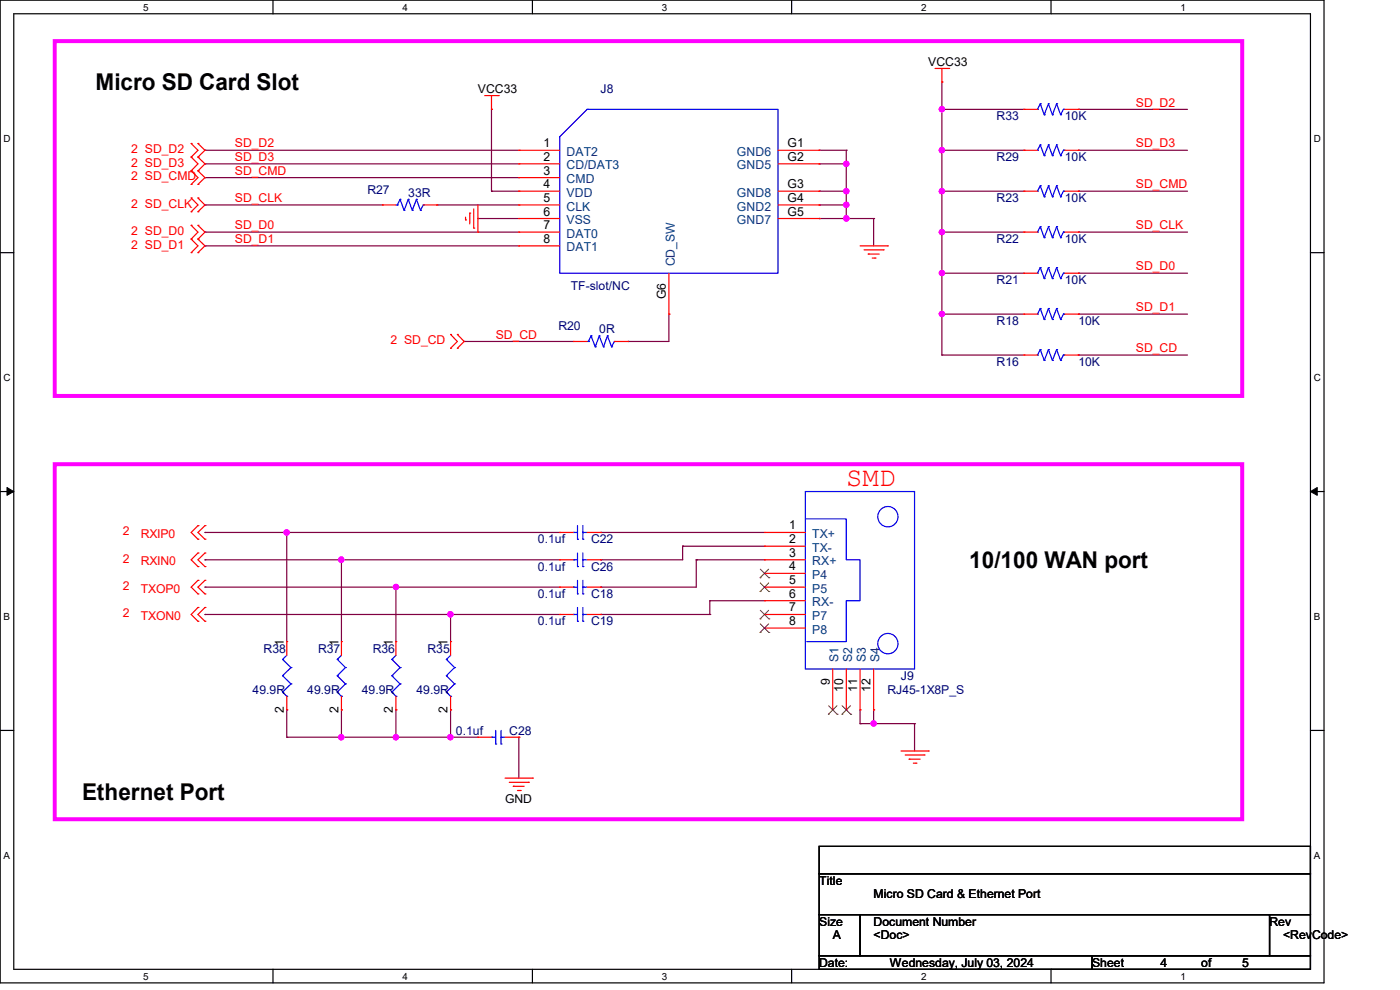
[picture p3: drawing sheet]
<svg xmlns="http://www.w3.org/2000/svg" width="297mm" height="210mm" viewBox="0 0 297 210" stroke-linecap="round" stroke-linejoin="round" font-family="sans-serif">
<g fill="none" stroke="#000" stroke-width=".25">
<path d="M0 0h280.9v208.5h-280.9zM2.9 2.9h275.1v202.7h-275.1zM57.9 0v2.9M112.9 0v2.9M167.9 0v2.9M223 0v2.9M0 53.6h2.9M278 53.6h2.9M0 104.3h2.9M278 104.3h2.9M0 154.9h2.9M278 154.9h2.9"/>
<path d="M57.9 205.6v2.9M112.9 205.6v2.9M167.9 205.6v2.9M223 205.6v2.9"/>
</g>
<path d="M1.5 103.4l1.4 .9-1.4 .8zM278 104.3l1.4-.9v1.7z" fill="#000"/>
<path d="M1.5 103.4l1.4 .9-1.4 .8zM278 104.3l1.4-.9v1.7z" fill="none" stroke="#000" stroke-width=".21"/>
<path d="M11.6 8.7h251.9v75.3h-251.9zM11.6 98.5h251.9v75.3h-251.9z" fill="none" stroke="#f0f" stroke-width=".85"/>
<path d="M199.8 23.2h.1M199.8 31.9h.1M199.8 23.2v8.7M199.8 31.9h17.4M199.8 75.3h.1M199.8 75.3h17.4" fill="none" stroke="#800040" stroke-width=".25"/>
<circle cx="199.8" cy="31.9" r=".56" fill="#f0f"/>
<circle cx="199.8" cy="31.9" r=".56" fill="none" stroke="#f0f" stroke-width=".25"/>
<path d="M199.8 31.9h.1M199.8 31.9v8.7M199.8 40.6h.1M199.8 40.6h17.4" fill="none" stroke="#800040" stroke-width=".25"/>
<circle cx="199.8" cy="40.6" r=".55" fill="#f0f"/>
<circle cx="199.8" cy="40.6" r=".55" fill="none" stroke="#f0f" stroke-width=".25"/>
<path d="M199.8 40.6h.1M199.8 49.2h.1M199.8 40.6v8.6M199.8 49.2h17.4" fill="none" stroke="#800040" stroke-width=".25"/>
<circle cx="199.8" cy="49.2" r=".55" fill="#f0f"/>
<circle cx="199.8" cy="49.2" r=".55" fill="none" stroke="#f0f" stroke-width=".25"/>
<path d="M199.8 49.2h.1M199.8 58h.1M199.8 49.2v8.8M199.8 58h17.4" fill="none" stroke="#800040" stroke-width=".25"/>
<circle cx="199.8" cy="57.9" r=".55" fill="#f0f"/>
<circle cx="199.8" cy="57.9" r=".55" fill="none" stroke="#f0f" stroke-width=".25"/>
<path d="M199.8 58h.1M199.8 58v8.6M199.8 66.6h.1M199.8 66.6h17.4" fill="none" stroke="#800040" stroke-width=".25"/>
<circle cx="199.8" cy="66.6" r=".55" fill="#f0f"/>
<circle cx="199.8" cy="66.6" r=".55" fill="none" stroke="#f0f" stroke-width=".25"/>
<path d="M199.8 17.4h.1M199.8 17.4v5.8M199.8 23.2h.1M199.8 23.2h17.4M199.8 66.6h.1M199.8 66.6v8.7" fill="none" stroke="#800040" stroke-width=".25"/>
<circle cx="199.8" cy="23.2" r=".55" fill="#f0f"/>
<circle cx="199.8" cy="23.2" r=".55" fill="none" stroke="#f0f" stroke-width=".25"/>
<g fill="none" stroke="#800040" stroke-width=".25">
<path d="M43.5 34.8h.1M43.5 37.7h.1M43.5 31.9h.1M43.5 31.9h66.6M43.5 34.8h66.6M43.5 37.7h66.6M104.3 23.2h.1M104.3 23.2v17.4M228.8 23.2h.1M228.8 31.9h.1M228.8 23.2h23.1M228.8 31.9h23.1"/>
<path d="M43.5 43.5h.1M43.5 49.2h.1M43.5 52.2h.1M43.5 49.2h66.6M43.5 43.5h37.6M43.5 52.2h66.6M92.7 43.5h.1M92.7 43.5h17.4M101.4 46.4h.1M101.4 46.4h8.7M104.3 40.6h.1M104.3 40.6h5.8"/>
<path d="M173.8 43.5h.1M173.8 43.5h5.7M228.8 40.6h.1M228.8 49.2h.1M228.8 58h.1M228.8 40.6h23.1M228.8 49.2h23.1M228.8 58h23.1M98.5 72.4h.1M98.5 72.4h23.1M133.2 72.4h.1M141.9 66.6h.1"/>
<path d="M141.9 66.6v5.8h-8.7M228.8 66.6h.1M228.8 75.3h.1M228.8 66.6h23.1M228.8 75.3h23.1"/>
</g>
<circle cx="179.5" cy="43.4" r=".55" fill="#f0f"/>
<circle cx="179.5" cy="43.4" r=".55" fill="none" stroke="#f0f" stroke-width=".25"/>
<path d="M173.8 40.6h.1M173.8 40.6h5.7M185.3 46.4h.1M185.3 46.4v5.8" fill="none" stroke="#800040" stroke-width=".25"/>
<circle cx="179.5" cy="40.6" r=".55" fill="#f0f"/>
<circle cx="179.5" cy="40.6" r=".55" fill="none" stroke="#f0f" stroke-width=".25"/>
<path d="M173.8 34.8h.1M173.8 34.8h5.7M179.5 46.4h.1M179.5 46.4h5.8" fill="none" stroke="#800040" stroke-width=".25"/>
<circle cx="179.5" cy="34.8" r=".55" fill="#f0f"/>
<circle cx="179.5" cy="34.8" r=".55" fill="none" stroke="#f0f" stroke-width=".25"/>
<g fill="none" stroke="#800040" stroke-width=".25">
<path d="M173.8 31.9h.1M173.8 31.9h5.7M179.5 34.8h.1M179.5 31.9h.1M179.5 31.9v14.5h-5.7M173.8 46.4h.1M179.5 43.5h.1M179.5 40.6h.1M127.4 112.9h.1M127.4 112.9h34.8M144.8 115.9h.1M144.8 115.9h17.4"/>
<path d="M147.7 118.7h.1M147.7 118.7h14.5M84 124.5h.1M84 124.5h34.7M95.6 130.3h.1M95.6 130.3h23.1M127.4 124.5h.1M127.4 130.3h.1M127.4 130.3h23.2M127.4 124.5h20.3M150.6 127.4h.1M150.6 127.4h11.6"/>
<path d="M182.5 150.6h.1M182.5 150.6v2.9M194 153.5h.1M194 153.5v5.8"/>
</g>
<circle cx="179.5" cy="46.3" r=".56" fill="#f0f"/>
<circle cx="179.5" cy="46.3" r=".56" fill="none" stroke="#f0f" stroke-width=".25"/>
<path d="M84 156.4h.1M95.6 150.6h.1M95.6 150.6v5.8h-11.6M185.3 153.5h.1M185.3 150.6h.1M185.3 153.5h8.7M185.3 150.6v2.9" fill="none" stroke="#800040" stroke-width=".25"/>
<circle cx="95.5" cy="156.4" r=".55" fill="#f0f"/>
<circle cx="95.5" cy="156.4" r=".55" fill="none" stroke="#f0f" stroke-width=".25"/>
<g fill="none" stroke="#800040" stroke-width=".25">
<path d="M60.8 112.9h.1M60.8 112.9v23.2M72.4 118.7h.1M72.4 118.7v17.4M84 124.5h.1M84 124.5v11.6M95.6 130.3h.1M95.6 130.3v5.8M60.8 150.6h.1M60.8 150.6v5.8M72.4 150.6h.1M72.4 156.4h.1"/>
<path d="M72.4 150.6v5.8M84 150.6h.1M84 150.6v5.8h-11.6M95.6 156.4h.1M95.6 156.4h5.8"/>
</g>
<circle cx="84" cy="156.4" r=".55" fill="#f0f"/>
<circle cx="84" cy="156.4" r=".55" fill="none" stroke="#f0f" stroke-width=".25"/>
<circle cx="72.4" cy="156.4" r=".55" fill="#f0f"/>
<circle cx="72.4" cy="156.4" r=".55" fill="none" stroke="#f0f" stroke-width=".25"/>
<path d="M72.4 118.7h.1M72.4 118.7h46.3M60.8 156.4h.1M60.8 156.4h11.6M110.1 156.4h.1M110.1 156.4v8.7" fill="none" stroke="#800040" stroke-width=".25"/>
<circle cx="72.4" cy="118.7" r=".56" fill="#f0f"/>
<circle cx="72.4" cy="118.7" r=".56" fill="none" stroke="#f0f" stroke-width=".25"/>
<path d="M60.8 112.9h.1M60.8 112.9h57.9" fill="none" stroke="#800040" stroke-width=".25"/>
<circle cx="60.8" cy="112.9" r=".56" fill="#f0f"/>
<circle cx="60.8" cy="112.9" r=".56" fill="none" stroke="#f0f" stroke-width=".25"/>
<path d="M127.4 118.7h.1M144.8 115.9h.1M144.8 115.9v2.8h-17.4M147.7 118.7h.1M147.7 118.7v5.8M150.6 130.3h.1M150.6 127.4v2.9M182.5 153.5h.1M182.5 153.5h2.8" fill="none" stroke="#800040" stroke-width=".25"/>
<circle cx="185.3" cy="153.5" r=".55" fill="#f0f"/>
<circle cx="185.3" cy="153.5" r=".55" fill="none" stroke="#f0f" stroke-width=".25"/>
<path d="M43.5 130.3h.1M43.5 130.3h52.1" fill="none" stroke="#800040" stroke-width=".25"/>
<circle cx="95.5" cy="130.3" r=".55" fill="#f0f"/>
<circle cx="95.5" cy="130.3" r=".55" fill="none" stroke="#f0f" stroke-width=".25"/>
<path d="M43.5 124.5h.1M43.5 124.5h40.5" fill="none" stroke="#800040" stroke-width=".25"/>
<circle cx="84" cy="124.5" r=".55" fill="#f0f"/>
<circle cx="84" cy="124.5" r=".55" fill="none" stroke="#f0f" stroke-width=".25"/>
<path d="M43.5 118.7h.1M43.5 112.9h.1M43.5 118.7h28.9M43.5 112.9h17.3" fill="none" stroke="#800040" stroke-width=".25"/>
<g fill="none" stroke="#f00" stroke-width=".25">
<path d="M198.4 14.5h2.9M199.8 17.4h.1M199.8 14.5v2.9M201.3 14.5h.1M40.6 30.4h.1M40.6 33.3h.1M40.6 36.2h.1M40.6 39.1h.1M40.6 30.4l1.4 1.5-1.4 1.4M40.6 33.3l1.4 1.5-1.4 1.4M40.6 36.2l1.4 1.5-1.4 1.4M42 33.3h.1"/>
<path d="M42 30.4h.1M42 36.2h.1M42 39.1h.1M42 30.4l1.5 1.5-1.5 1.4M42 33.3l1.5 1.5-1.5 1.4M42 36.2l1.5 1.5-1.5 1.4M102.8 20.3h2.9M104.3 23.2h.1M104.3 20.3v2.9M105.7 20.3h.1M110.1 31.9h.1M110.1 34.8h.1"/>
<path d="M110.1 37.7h.1M110.1 31.9h8.6M110.1 34.8h8.6M110.1 37.7h8.6M165.1 31.9h8.7M165.1 34.8h8.7M173.8 34.8h.1M173.8 31.9h.1M217.2 31.9h.1M217.2 23.2h.1M217.2 31.9h2.9M217.2 23.2h2.9"/>
<path d="M225.9 31.9h2.9M225.9 23.2h2.9M228.8 31.9h.1M228.8 23.2h.1M40.6 42h.1M40.6 44.9h.1M40.6 47.8h.1M40.6 50.7h.1M40.6 53.6h.1M40.6 42l1.4 1.5-1.4 1.4M40.6 47.8l1.4 1.4-1.4 1.5M40.6 50.7l1.4 1.5-1.4 1.4"/>
<path d="M42 44.9h.1M42 42h.1M42 50.7h.1M42 47.8h.1M42 53.6h.1M42 42l1.5 1.5-1.5 1.4M42 47.8l1.5 1.4-1.5 1.5M42 50.7l1.5 1.5-1.5 1.4M81.1 43.5h.1M81.1 43.5h2.9M89.8 43.5h2.9M92.7 43.5h.1"/>
<path d="M98.8 46.7h.1M98.8 46.1v.6M99.7 45.2h.1M99.7 45.2v2.3M100.5 48.4h.1M100.5 44.3v4.1M101.4 49.2h.1M101.4 43.5v5.7M110.1 46.4h.1M110.1 40.6h.1M110.1 43.5h.1M110.1 49.2h.1"/>
<path d="M110.1 52.2h.1M110.1 52.2h8.6M110.1 43.5h8.6M110.1 40.6h8.6M110.1 49.2h8.6M110.1 46.4h8.6M141.9 58v8.6M165.1 43.5h8.7M165.1 40.6h8.7M165.1 46.4h8.7M173.8 43.5h.1M173.8 46.4h.1"/>
<path d="M173.8 40.6h.1M182.5 52.2h5.8M183.3 53h4.1M184.2 53.9h.1M184.2 53.9h2.3M185 54.7h.6M185.6 54.7h.1M187.4 53h.1M188.3 52.2h.1M217.2 40.6h.1M217.2 49.2h.1M217.2 58h.1"/>
<path d="M217.2 40.6h2.9M217.2 49.2h2.9M217.2 58h2.9M225.9 40.6h2.9M225.9 49.2h2.9M225.9 58h2.9M228.8 40.6h.1M228.8 49.2h.1M228.8 58h.1M95.6 71h.1M95.6 73.9h.1M95.6 71l1.4 1.4-1.4 1.5"/>
<path d="M97 73.9h.1M97 71h.1M97 71l1.5 1.4-1.5 1.5M121.6 72.4h.1M121.6 72.4h2.9M130.3 72.4h2.9M133.2 72.4h.1M141.9 66.6h.1M217.2 75.3h.1M217.2 66.6h.1M217.2 75.3h2.9M217.2 66.6h2.9"/>
<path d="M225.9 75.3h2.9M225.9 66.6h2.9M228.8 75.3h.1M228.8 66.6h.1M42 111.5h.1M42 114.4h.1M42 117.3h.1M42 111.5l-1.4 1.4 1.4 1.5M42 117.3l-1.4 1.4 1.4 1.5M43.5 111.5h.1M43.5 114.4h.1M43.5 117.3h.1"/>
<path d="M43.5 111.5l-1.5 1.4 1.5 1.5M43.5 117.3l-1.5 1.4 1.5 1.5M118.7 118.7h.1M118.7 112.9h.1M118.7 118.7h2.9M118.7 112.9h2.9M124.5 118.7h2.9M124.5 112.9h2.9M127.4 118.7h.1M127.4 112.9h.1M162.2 118.7h.1M162.2 115.9h.1"/>
<path d="M162.2 112.9h.1M162.2 118.7h8.7M162.2 112.9h8.7M162.2 115.9h8.7M42 123.1h.1M42 126h.1M42 128.9h.1M42 131.8h.1M42 120.2h.1M42 123.1l-1.4 1.4 1.4 1.5M42 128.9l-1.4 1.4 1.4 1.5M43.5 123.1h.1"/>
<path d="M43.5 126h.1M43.5 128.9h.1M43.5 131.8h.1M43.5 120.2h.1M43.5 123.1l-1.5 1.4 1.5 1.5M43.5 128.9l-1.5 1.4 1.5 1.5M60.8 136.1h.1M60.8 136.1v2.9M72.4 136.1h.1M72.4 136.1v2.9M84 136.1h.1M84 136.1v2.9"/>
<path d="M95.6 136.1h.1M95.6 136.1v2.9M118.7 130.3h.1M118.7 124.5h.1M118.7 130.3h2.9M118.7 124.5h2.9M124.5 130.3h2.9M124.5 124.5h2.9M127.4 130.3h.1M127.4 124.5h.1M162.2 133.2h.1M162.2 130.3h.1"/>
<path d="M162.2 127.4h.1M162.2 121.6h.1M162.2 124.5h.1M162.2 130.3h8.7M162.2 124.5h8.7M162.2 133.2h8.7M162.2 127.4h8.7M162.2 121.6h8.7M60.8 150.6h.1M60.8 147.7v2.9M72.4 150.6h.1M72.4 147.7v2.9"/>
<path d="M84 150.6h.1M84 147.7v2.9M95.6 150.6h.1M95.6 147.7v2.9M101.4 156.4h.1M101.4 156.4h2.9M107.1 156.4h3M110.1 156.4h.1M176.7 150.6h.1M176.7 141.9v8.7M179.5 150.6h.1M179.5 141.9v8.7"/>
<path d="M182.5 150.6h.1M182.5 141.9v8.7M185.3 150.6h.1M185.3 141.9v8.7M191.1 159.3h5.8M196.9 159.3h.1M107.1 165.1h5.8M108 165.9h4.1M108.9 166.8h.1M108.9 166.8h2.3M109.8 167.7h.6M110.4 167.7h.1"/>
<path d="M112.1 165.9h.1M112.9 165.1h.1M192 160.1h4M192.9 161h.1M192.9 161h2.3M193.8 161.9h.5M194.3 161.9h.1M196 160.1h.1"/>
</g>
<path d="M173.8 179.5h104.2v5.8h-104.2zM173.8 185.3h104.2v8.7h-104.2zM173.8 194h8.7v8.7h-8.7zM182.5 194h86.8v8.7h-86.8zM269.3 194h8.7v8.7h-8.7zM173.8 202.7h57.9v2.9h-57.9zM231.7 202.7h46.3v2.9h-46.3z" fill="none" stroke="#000" stroke-width=".25"/>
<g fill="none" stroke="#00f" stroke-width=".25">
<path d="M118.7 29l5.8-5.8h40.6v34.8h-46.4zM124.5 23.2h.1M220.1 31.9h.1M220.1 23.2h.1M220.7 30.7h.1M220.7 39.4h.1M220.7 22h.1M220.7 30.7l.8 2.3M220.7 30.7l-.6 1.2M220.7 39.4l.8 2.3M220.7 39.4l-.6 1.2M220.7 22l.8 2.3"/>
<path d="M220.7 22l-.6 1.2M221.5 33h.1M221.5 24.3h.1M222.4 30.7h.1M222.4 39.4h.1M222.4 22h.1M222.4 30.7l.9 2.3M222.4 30.7l-.9 2.3M222.4 39.4l.9 2.3M222.4 39.4l-.9 2.3M222.4 22l.9 2.3M222.4 22l-.9 2.3"/>
<path d="M223.3 33h.1M223.3 24.3h.1M224.2 30.7h.1M224.2 39.4h.1M224.2 22h.1M224.2 30.7l.8 2.3M224.2 30.7l-.9 2.3M224.2 39.4l.8 2.3M224.2 39.4l-.9 2.3M224.2 22l.8 2.3M224.2 22l-.9 2.3M225 33h.1"/>
<path d="M225 24.3h.1M225.6 31.9h.1M225.6 23.2h.1M225.6 31.9l-.6 1.1M225.6 31.9h.3M225.6 23.2l-.6 1.1M225.6 23.2h.3M84 43.5h.3M84.3 43.5h.1M84.9 42.3h.1M84.9 42.3l-.6 1.2M84.9 42.3l.8 2.3"/>
<path d="M85.7 44.6h.1M86.6 42.3h.1M86.6 42.3l-.9 2.3M86.6 42.3l.9 2.3M87.5 44.6h.1M88.3 42.3h.1M88.3 42.3l-.8 2.3M88.3 42.3l.9 2.3M89.2 44.6h.1M89.8 43.5h.1M89.8 43.5l-.6 1.1M220.1 40.6h.1"/>
<path d="M220.1 49.2h.1M220.1 58h.1M220.7 48.1h.1M220.7 56.8h.1M220.7 48.1l.8 2.3M220.7 48.1l-.6 1.1M220.7 56.8l.8 2.3M220.7 56.8l-.6 1.2M221.5 41.7h.1M221.5 50.4h.1M221.5 59.1h.1M222.4 48.1h.1"/>
<path d="M222.4 56.8h.1M222.4 48.1l.9 2.3M222.4 48.1l-.9 2.3M222.4 56.8l.9 2.3M222.4 56.8l-.9 2.3M223.3 41.7h.1M223.3 50.4h.1M223.3 59.1h.1M224.2 48.1h.1M224.2 56.8h.1M224.2 48.1l.8 2.3M224.2 48.1l-.9 2.3"/>
<path d="M224.2 56.8l.8 2.3M224.2 56.8l-.9 2.3M225 41.7h.1M225 50.4h.1M225 59.1h.1M225.6 40.6h.1M225.6 49.2h.1M225.6 58h.1M225.6 40.6l-.6 1.1M225.6 40.6h.3M225.6 49.2l-.6 1.2M225.6 49.2h.3"/>
<path d="M225.6 58l-.6 1.1M225.6 58h.3M124.5 72.4h.3M124.8 72.4h.1M125.4 71.2h.1M125.4 71.2l-.6 1.2M125.4 71.2l.9 2.4M126.3 73.6h.1M127.1 71.2h.1M127.1 71.2l-.8 2.4M127.1 71.2l.9 2.4M128 73.6h.1"/>
<path d="M128.9 71.2h.1M128.9 71.2l-.9 2.4M128.9 71.2l.9 2.4M129.8 73.6h.1M130.3 72.4h.1M130.3 72.4l-.5 1.2M220.1 75.3h.1M220.1 66.6h.1M220.7 74.2h.1M220.7 65.4h.1M220.7 74.2l.8 2.3M220.7 74.2l-.6 1.1"/>
<path d="M220.7 65.4l.8 2.4M220.7 65.4l-.6 1.2M221.5 76.5h.1M221.5 67.8h.1M222.4 74.2h.1M222.4 65.4h.1M222.4 74.2l.9 2.3M222.4 74.2l-.9 2.3M222.4 65.4l.9 2.4M222.4 65.4l-.9 2.4M223.3 76.5h.1M223.3 67.8h.1"/>
<path d="M224.2 74.2h.1M224.2 65.4h.1M224.2 74.2l.8 2.3M224.2 74.2l-.9 2.3M224.2 65.4l.8 2.4M224.2 65.4l-.9 2.4M225 76.5h.1M225 67.8h.1M225.6 75.3h.1M225.6 66.6h.1M225.6 75.3l-.6 1.2M225.6 75.3h.3"/>
<path d="M225.6 66.6l-.6 1.2M225.6 66.6h.3M121.6 118.7h.1M121.6 112.9h.1M121.6 118.7h.9M121.6 112.9h.9M122.5 114.4h.1M122.5 111.5v2.9M122.5 117.3v2.9M123.7 118.7h.1M123.7 114.4h.1M123.7 112.9h.1"/>
<path d="M123.7 111.5v2.9M123.7 117.3v2.9M123.7 118.7h.8M123.7 112.9h.8M170.9 104.3h23.1v37.6h-23.1zM170.9 110.1h8.6v8.6h3v8.7h-3v8.7h-8.3M59.9 139.9h.1M59.9 139.9l1.8 1.7M60.8 139l-.9 .9M71.5 139.9h.1M71.5 139.9l1.8 1.7M72.4 139l-.9 .9"/>
<path d="M83.1 139.9h.1M83.1 139.9l1.8 1.7M84 139l-.9 .9M94.7 139.9h.1M94.7 139.9l1.7 1.7M95.6 139l-.9 .9M121.6 130.3h.1M121.6 124.5h.1M121.6 130.3h.9M121.6 124.5h.9M122.5 120.2h.1M122.5 131.8h.1"/>
<path d="M122.5 126h.1M122.5 123.1v2.9M122.5 128.9v2.9M123.7 120.2h.1M123.7 131.8h.1M123.7 130.3h.1M123.7 126h.1M123.7 124.5h.1M123.7 123.1v2.9M123.7 128.9v2.9M123.7 130.3h.8M123.7 124.5h.8"/>
<path d="M59.9 143.3h.1M59.9 146.8h.1M59.9 143.3l1.8 1.8M59.9 146.8l.9 .9M60.8 147.7h.1M61.7 141.6h.1M61.7 145.1h.1M61.7 141.6l-1.8 1.7M61.7 145.1l-1.8 1.7M71.5 143.3h.1M71.5 146.8h.1M71.5 143.3l1.8 1.8"/>
<path d="M71.5 146.8l.9 .9M72.4 147.7h.1M73.3 141.6h.1M73.3 145.1h.1M73.3 141.6l-1.8 1.7M73.3 145.1l-1.8 1.7M83.1 143.3h.1M83.1 146.8h.1M83.1 143.3l1.8 1.8M83.1 146.8l.9 .9M84 147.7h.1M84.9 141.6h.1"/>
<path d="M84.9 145.1h.1M84.9 141.6l-1.8 1.7M84.9 145.1l-1.8 1.7M94.7 143.3h.1M94.7 146.8h.1M94.7 143.3l1.7 1.8M94.7 146.8l.9 .9M95.6 147.7h.1M96.4 141.6h.1M96.4 145.1h.1M96.4 141.6l-1.7 1.7M96.4 145.1l-1.7 1.7"/>
<path d="M104.3 156.4h.1M104.3 156.4h.9M105.2 157.8h.1M105.2 154.9v2.9M106.3 157.8h.1M106.3 156.4h.1M106.3 154.9v2.9M106.3 156.4h.8"/>
<circle cx="188.4" cy="109.6" r="2.15"/>
<circle cx="188.4" cy="136.5" r="2.15"/>
</g>
<g fill="none" stroke="#804000" stroke-width=".21">
<path d="M161.2 134.2h.1M161.2 131.3h.1M161.2 122.6h.1M161.2 125.5h.1M161.3 132.3l1.8 1.9M161.3 129.5l1.8 1.8M161.3 120.7l1.8 1.9M161.3 123.7l1.8 1.8M163.1 132.3l-1.9 1.9M163.1 129.5l-1.9 1.8M163.1 120.7l-1.9 1.9M163.1 123.7l-1.9 1.8"/>
<path d="M163.1 134.2h.1M163.1 131.3h.1M163.1 122.6h.1M163.1 125.5h.1M175.7 151.5h.1M175.8 149.7l1.8 1.8M177.5 149.7l-1.8 1.8M177.6 151.5h.1M178.6 151.5h.1M178.6 149.7l1.9 1.8M180.4 149.7l-1.8 1.8M180.5 151.5h.1"/>
</g>
<circle cx="199.8" cy="31.9" r=".56" fill="#f0f"/>
<circle cx="199.8" cy="31.9" r=".56" fill="none" stroke="#f0f" stroke-width=".25"/>
<circle cx="199.8" cy="40.6" r=".55" fill="#f0f"/>
<circle cx="199.8" cy="40.6" r=".55" fill="none" stroke="#f0f" stroke-width=".25"/>
<circle cx="199.8" cy="49.2" r=".55" fill="#f0f"/>
<circle cx="199.8" cy="49.2" r=".55" fill="none" stroke="#f0f" stroke-width=".25"/>
<circle cx="199.8" cy="57.9" r=".55" fill="#f0f"/>
<circle cx="199.8" cy="57.9" r=".55" fill="none" stroke="#f0f" stroke-width=".25"/>
<circle cx="199.8" cy="66.6" r=".55" fill="#f0f"/>
<circle cx="199.8" cy="66.6" r=".55" fill="none" stroke="#f0f" stroke-width=".25"/>
<circle cx="199.8" cy="23.2" r=".55" fill="#f0f"/>
<circle cx="199.8" cy="23.2" r=".55" fill="none" stroke="#f0f" stroke-width=".25"/>
<circle cx="179.5" cy="43.4" r=".55" fill="#f0f"/>
<circle cx="179.5" cy="43.4" r=".55" fill="none" stroke="#f0f" stroke-width=".25"/>
<circle cx="179.5" cy="40.6" r=".55" fill="#f0f"/>
<circle cx="179.5" cy="40.6" r=".55" fill="none" stroke="#f0f" stroke-width=".25"/>
<circle cx="179.5" cy="34.8" r=".55" fill="#f0f"/>
<circle cx="179.5" cy="34.8" r=".55" fill="none" stroke="#f0f" stroke-width=".25"/>
<circle cx="179.5" cy="46.3" r=".56" fill="#f0f"/>
<circle cx="179.5" cy="46.3" r=".56" fill="none" stroke="#f0f" stroke-width=".25"/>
<circle cx="95.5" cy="156.4" r=".55" fill="#f0f"/>
<circle cx="95.5" cy="156.4" r=".55" fill="none" stroke="#f0f" stroke-width=".25"/>
<circle cx="84" cy="156.4" r=".55" fill="#f0f"/>
<circle cx="84" cy="156.4" r=".55" fill="none" stroke="#f0f" stroke-width=".25"/>
<circle cx="72.4" cy="156.4" r=".55" fill="#f0f"/>
<circle cx="72.4" cy="156.4" r=".55" fill="none" stroke="#f0f" stroke-width=".25"/>
<circle cx="72.4" cy="118.7" r=".56" fill="#f0f"/>
<circle cx="72.4" cy="118.7" r=".56" fill="none" stroke="#f0f" stroke-width=".25"/>
<circle cx="60.8" cy="112.9" r=".56" fill="#f0f"/>
<circle cx="60.8" cy="112.9" r=".56" fill="none" stroke="#f0f" stroke-width=".25"/>
<circle cx="185.3" cy="153.5" r=".55" fill="#f0f"/>
<circle cx="185.3" cy="153.5" r=".55" fill="none" stroke="#f0f" stroke-width=".25"/>
<circle cx="95.5" cy="130.3" r=".55" fill="#f0f"/>
<circle cx="95.5" cy="130.3" r=".55" fill="none" stroke="#f0f" stroke-width=".25"/>
<circle cx="84" cy="124.5" r=".55" fill="#f0f"/>
<circle cx="84" cy="124.5" r=".55" fill="none" stroke="#f0f" stroke-width=".25"/>
<text font-size="5.8" fill="#f00" x="179.5" y="103.1">SMD</text>
<g font-size="4.9">
<text x="20.3" y="19.1">Micro SD Card Slot</text>
<text x="205.6" y="120.4">10/100 WAN port</text>
<text x="17.4" y="169.6">Ethernet Port</text>
</g>
<g font-size="2.6">
<text x="196.9" y="13.9">VCC33</text>
<text x="101.4" y="19.7">VCC33</text>
<text x="115.3" y="31.2">1</text>
<text x="115.3" y="34.1">2</text>
<text x="167.1" y="34.1">G2</text>
<text x="167.1" y="31.2">G1</text>
<text x="115.3" y="37">3</text>
<text x="115.3" y="39.9">4</text>
<text x="167.1" y="39.9">G3</text>
<text x="115.3" y="45.7">6</text>
<text x="115.3" y="42.8">5</text>
<text x="167.1" y="42.8">G4</text>
<text x="167.1" y="45.7">G5</text>
<text x="115.3" y="48.6">7</text>
<text x="115.3" y="51.5">8</text>
<text x="141.3" y="63.5" transform="rotate(-90 141.3 63.5)">G6</text>
<text x="167.4" y="112.3">1</text>
<text x="167.4" y="118.1">3</text>
<text x="167.4" y="115.2">2</text>
<text x="167.4" y="121">4</text>
<text x="167.4" y="123.9">5</text>
<text x="167.4" y="129.7">7</text>
<text x="167.4" y="126.8">6</text>
<text x="60.2" y="137" transform="rotate(-90 60.2 137)">1</text>
<text x="71.8" y="137" transform="rotate(-90 71.8 137)">1</text>
<text x="83.4" y="137" transform="rotate(-90 83.4 137)">1</text>
<text x="95" y="137" transform="rotate(-90 95 137)">1</text>
<text x="167.4" y="132.6">8</text>
<text x="176" y="145.4" transform="rotate(-90 176 145.4)">9</text>
<text x="178.9" y="146.8" transform="rotate(-90 178.9 146.8)">10</text>
<text x="181.8" y="146.8" transform="rotate(-90 181.8 146.8)">11</text>
<text x="184.7" y="146.8" transform="rotate(-90 184.7 146.8)">12</text>
<text x="60.2" y="151.2" transform="rotate(-90 60.2 151.2)">2</text>
<text x="71.8" y="151.2" transform="rotate(-90 71.8 151.2)">2</text>
<text x="83.4" y="151.2" transform="rotate(-90 83.4 151.2)">2</text>
<text x="95" y="151.2" transform="rotate(-90 95 151.2)">2</text>
<text x="107.1" y="170.3">GND</text>
<text x="173.8" y="187.7">Title</text>
<text x="185.3" y="190.6">Micro SD Card &amp; Ethernet Port</text>
<text x="173.8" y="196.3">Size</text>
<text x="185.3" y="196.3">Document Number</text>
<text x="269.3" y="196.3">Rev</text>
<text x="176.7" y="199.3">A</text>
<text x="185.3" y="199.3">&lt;Doc&gt;</text>
<text x="272.2" y="199.3">&lt;Rev</text>
<text x="278.3" y="199.3">Co</text>
<text x="281.6" y="199.3">de&gt;</text>
<text x="173.8" y="205.1">Date:</text>
<text x="188.8" y="205.1">Wednesday, July 03, 2024</text>
<text x="231.7" y="205.1">Sheet</text>
<text x="246.2" y="205.1">4</text>
<text x="254.8" y="205.1">of</text>
<text x="263.5" y="205.1">5</text>
</g>
<g font-size="2.6" fill="#000080">
<text x="127.4" y="19.7">J8</text>
<text x="211.4" y="25.5">R33</text>
<text x="225.9" y="25.5">10K</text>
<text x="211.4" y="34.2">R29</text>
<text x="225.9" y="34.2">10K</text>
<text x="77.9" y="41.1">R27</text>
<text x="86.6" y="41.7">33R</text>
<text x="211.4" y="42.9">R23</text>
<text x="225.9" y="42.9">10K</text>
<text x="211.4" y="51.6">R22</text>
<text x="225.9" y="51.6">10K</text>
<text x="121.1" y="61.4">TF-slot/NC</text>
<text x="211.4" y="60.3">R21</text>
<text x="225.9" y="60.3">10K</text>
<text x="118.4" y="70.1">R20</text>
<text x="127.1" y="70.7">0R</text>
<text x="211.4" y="69">R18</text>
<text x="228.8" y="69">10K</text>
<text x="211.4" y="77.6">R16</text>
<text x="228.8" y="77.6">10K</text>
<text x="114.1" y="115.3">0.1uf</text>
<text x="125.4" y="115.3">C22</text>
<text x="114.1" y="121.1">0.1uf</text>
<text x="125.4" y="121.1">C26</text>
<text x="114.1" y="126.9">0.1uf</text>
<text x="125.4" y="126.9">C18</text>
<text x="114.1" y="132.7">0.1uf</text>
<text x="125.4" y="132.7">C19</text>
<text x="55.9" y="138.4">R38</text>
<text x="67.5" y="138.4">R37</text>
<text x="79.1" y="138.4">R36</text>
<text x="90.7" y="138.4">R35</text>
<text x="53.6" y="147.2">49.9R</text>
<text x="65.2" y="147.2">49.9R</text>
<text x="76.8" y="147.2">49.9R</text>
<text x="88.3" y="147.2">49.9R</text>
<text x="188.3" y="147.2">RJ45-1X8P_S</text>
<text x="191.1" y="144.2">J9</text>
<text x="96.7" y="155.8">0.1uf</text>
<text x="108" y="155.8">C28</text>
</g>
<g font-size="2.6" fill="#f00">
<text x="241" y="22.6">SD_D2</text>
<text x="27.8" y="32.5">2 SD_D2</text>
<text x="27.8" y="35.3">2 SD_D3</text>
<text x="49.8" y="34.2">SD_D3</text>
<text x="49.8" y="31.3">SD_D2</text>
<text x="241" y="31.3">SD_D3</text>
<text x="27.8" y="38.3">2 SD_CMD</text>
<text x="49.8" y="37.1">SD_CMD</text>
<text x="241" y="40">SD_CMD</text>
<text x="27.8" y="44.1">2 SD_CLK</text>
<text x="49.8" y="42.9">SD_CLK</text>
<text x="27.8" y="49.8">2 SD_D0</text>
<text x="27.8" y="52.7">2 SD_D1</text>
<text x="49.8" y="48.6">SD_D0</text>
<text x="49.8" y="51.6">SD_D1</text>
<text x="241" y="48.6">SD_CLK</text>
<text x="241" y="57.4">SD_D0</text>
<text x="105.2" y="71.8">SD_CD</text>
<text x="241" y="66">SD_D1</text>
<text x="82.8" y="73">2 SD_CD</text>
<text x="241" y="74.7">SD_CD</text>
<text x="26.1" y="113.5">2</text>
<text x="26.1" y="119.3">2</text>
<text x="29.8" y="114.1">RXIP0</text>
<text x="29.8" y="119.9">RXIN0</text>
<text x="26.1" y="125.1">2</text>
<text x="29.8" y="125.7">TXOP0</text>
<text x="26.1" y="130.9">2</text>
<text x="29.8" y="131.5">TXON0</text>
</g>
<g font-size="2.6" fill="#004080">
<text x="120.2" y="33.1">DAT2</text>
<text x="120.2" y="35.9">CD/DAT3</text>
<text x="156.3" y="35.9">GND5</text>
<text x="156.3" y="33.1">GND6</text>
<text x="120.2" y="38.9">CMD</text>
<text x="120.2" y="41.7">VDD</text>
<text x="156.3" y="41.7">GND8</text>
<text x="120.2" y="47.5">VSS</text>
<text x="120.2" y="44.7">CLK</text>
<text x="156.3" y="44.7">GND2</text>
<text x="156.3" y="47.5">GND7</text>
<text x="120.2" y="50.4">DAT0</text>
<text x="120.2" y="53.3">DAT1</text>
<text x="143.1" y="56.5" transform="rotate(-90 143.1 56.5)">CD_SW</text>
<text x="172.3" y="119.9">RX+</text>
<text x="172.3" y="117.1">TX-</text>
<text x="172.3" y="114.1">TX+</text>
<text x="172.3" y="122.8">P4</text>
<text x="172.3" y="125.7">P5</text>
<text x="172.3" y="131.5">P7</text>
<text x="172.3" y="128.6">RX-</text>
<text x="172.3" y="134.4">P8</text>
<text x="177.9" y="140.5" transform="rotate(-90 177.9 140.5)">S1</text>
<text x="180.8" y="140.5" transform="rotate(-90 180.8 140.5)">S2</text>
<text x="183.7" y="140.5" transform="rotate(-90 183.7 140.5)">S3</text>
<text x="186.6" y="140.5" transform="rotate(-90 186.6 140.5)">S4</text>
</g>
<g font-size="2.1">
<text x="30.4" y="2.2">5</text>
<text x="85.4" y="2.2">4</text>
<text x="140.4" y="2.2">3</text>
<text x="195.4" y="2.2">2</text>
<text x="250.4" y="2.2">1</text>
<text x=".8" y="30.1">D</text>
<text x="278.7" y="30.1">D</text>
<text x=".8" y="80.8">C</text>
<text x="278.7" y="80.8">C</text>
<text x=".8" y="131.5">B</text>
<text x="278.7" y="131.5">B</text>
<text x=".8" y="182.2">A</text>
<text x="278.7" y="182.2">A</text>
<text x="30.4" y="207.8">5</text>
<text x="85.4" y="207.8">4</text>
<text x="140.4" y="207.8">3</text>
<text x="195.4" y="207.8">2</text>
<text x="250.4" y="207.8">1</text>
</g>
</svg>
